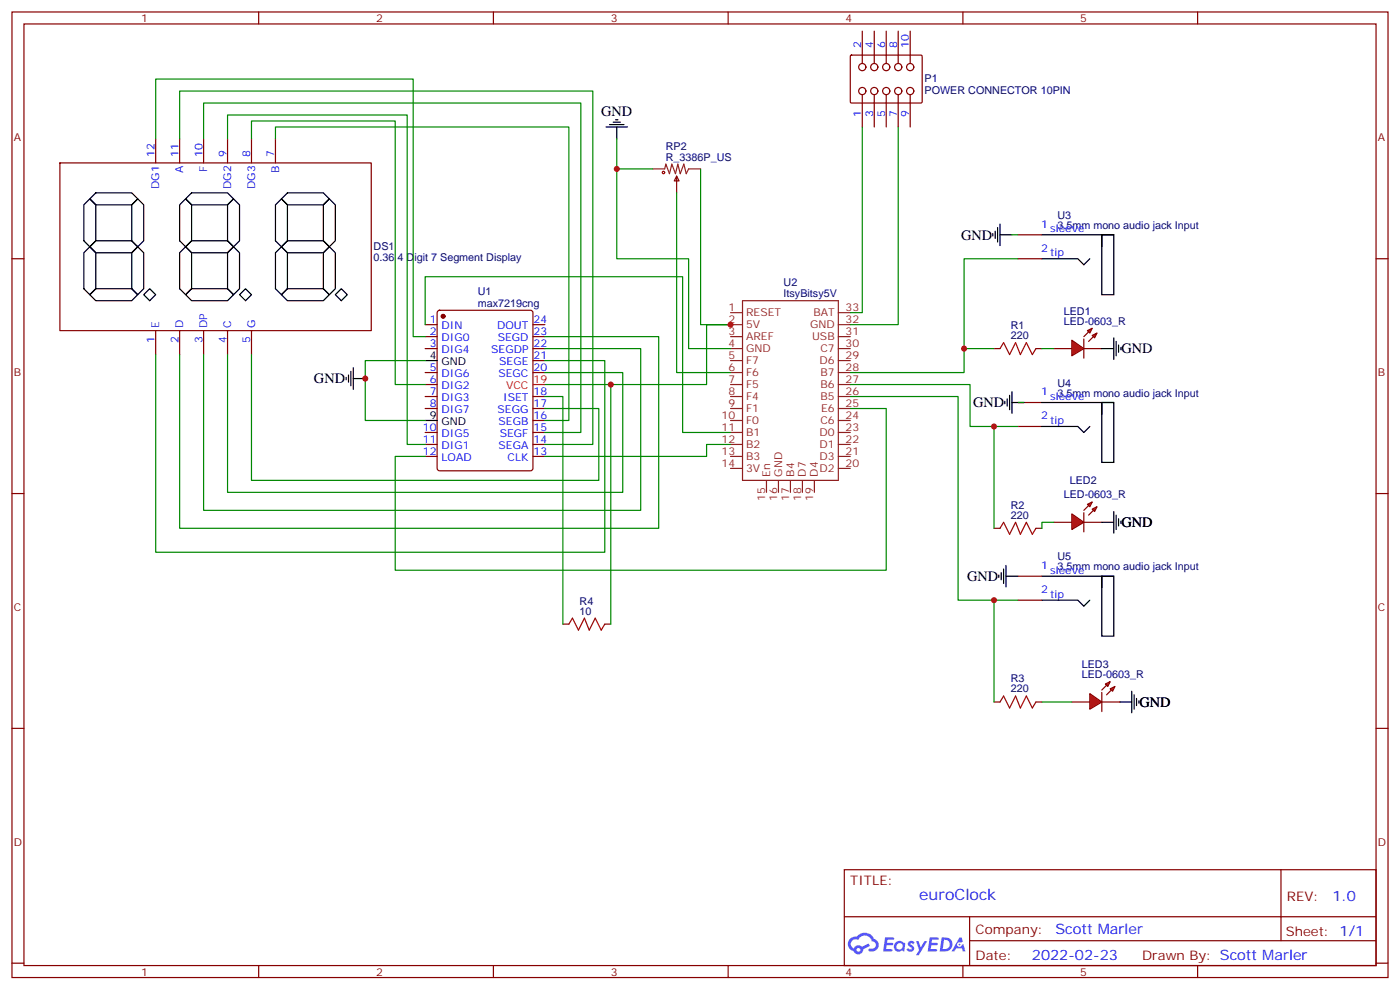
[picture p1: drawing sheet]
<svg xmlns="http://www.w3.org/2000/svg" width="412mm" height="292mm" viewBox="0 0 412 292" stroke-linecap="round" stroke-linejoin="round" font-family="sans-serif">
<g fill="none" stroke="#870000" stroke-width=".35">
<path d="M3.5 3.5h405.4v284.4h-405.4zM7.1 7.1h398.2v277.2h-398.2zM76.2 3.5v3.6M145.3 3.5v3.6M214.5 3.5v3.6M283.6 3.5v3.6M352.8 3.5v3.6M3.5 76.2h3.6M405.3 76.2h3.6M3.5 145.3h3.6M405.3 145.3h3.6M3.5 214.5h3.6"/>
<path d="M405.3 214.5h3.6M248.7 256.1h156.6v28.2h-156.6zM377.3 256.1v20.9M248.7 270h156.5M285.6 277h119.6M285.6 270v14.1M3.5 283.6h3.6M76.2 284.3v3.6M145.3 284.3v3.6M214.5 284.3v3.6M283.6 284.3v3.6M352.8 284.3v3.6"/>
<path d="M405.3 283.6h3.6"/>
</g>
<g fill="#5487ff">
<path d="M267.7 277.3a1.22 1.22 0 0 1 1.7 .3l-.4 .5a.47 .47 0 0 0-.3-.4 .47 .47 0 0 0-.5 .2l.1 .3a1.14 1.14 0 0 1 .8 1.7 1.14 1.14 0 0 1-1.9 0l-.2-.2 .5-.5 .7 .4a.29 .29 0 0 0 .3-.3 .29 .29 0 0 0-.2-.3 1.04 1.04 0 0 1-.6-1.7z"/>
<path d="M260.7 276h2.4l.3 .2-.2 .5-1.8 .1-.1 .8h1.5l.3 .4-.3 .4h-1.6l-.2 1.1h1.7l.2 .3-.2 .3-2.6 .1z"/>
<path d="M273.8 276h2.4l.3 .2-.1 .5-1.8 .1-.2 .8h1.6l.3 .4-.4 .4h-1.6l-.1 1.1h1.7l.2 .3-.2 .3-2.6 .1z"/>
<path d="M282.6 276.1h.7l.3 1.2-.6 .3a.69 .69 0 0 0-1 .3 .69 .69 0 0 0 .4 1 .69 .69 0 0 0 .9-.7l.5-.2 .6 2.2h-.8l-.2-.9h-1.8l-.5 .9h-.8z"/>
<path d="M269.8 277.1h.8l.6 1.8 1.1-1.8h.9l-2.6 4.2h-.8l.9-1.5z"/>
<path d="M277.4 276.1l-.6 4.1h1.3a2.11 2.11 0 0 0 2.5-2.1 2.11 2.11 0 0 0-2.5-2zM278.1 276.8a1.39 1.39 0 0 1 1.7 1.4 1.39 1.39 0 0 1-1.8 1.3h-.3z"/>
<path d="M263.7 277.7a1.54 1.54 0 0 0-.1 2.1 1.54 1.54 0 0 0 2.2 .2l.6 .2 .3-2.3-.2-.2-.4-.1a1.49 1.49 0 0 0-2.4 .1zM264 278.7a.94 .94 0 0 1 1.8 0 .94 .94 0 0 1-1.8 0z"/>
<path d="M250.4 276.4a2.18 2.18 0 0 0 1.1 3.7 1.44 1.44 0 0 0 1.6 1 1.44 1.44 0 0 0 1.2-1.5l2-1-.5-.8-1.9 1a1.47 1.47 0 0 0-2.4 .4 1.39 1.39 0 0 1-.7-1.9 1.39 1.39 0 0 1 2-.5 2.12 2.12 0 0 1 2.2-1.3 2.12 2.12 0 0 1 1.9 1.7 1.14 1.14 0 0 1 1.1 1.4 1.14 1.14 0 0 1-1.7 .8 .43 .43 0 0 0-.5 .3 .43 .43 0 0 0 .4 .5 1.98 1.98 0 0 0 2.5-1.2 1.98 1.98 0 0 0-1.2-2.5 3.1 3.1 0 0 0-5.3-.7l-.9 .1zM252.3 279.7a.55 .55 0 0 1 1.1 0 .55 .55 0 0 1-1.1 0z"/>
<circle cx="282.6" cy="278.1" r=".26"/>
</g>
<circle cx="130.5" cy="93.1" r=".53" fill="#870000" stroke="#870000" stroke-width=".35"/>
<g fill="none" stroke="#870000" stroke-width=".35">
<path d="M17.6 48h91.8v49.4h-91.8zM45.9 40.9v7.1M52.9 40.9v7.1M60 40.9v7.1M67 40.9v7.1M74.1 40.9v7.1M81.1 40.9v7.1M45.9 97.4v7M52.9 97.4v7M60 97.4v7M67 97.4v7M74.1 97.4v7"/>
<path d="M125.2 95.6h3.6M125.2 99.1h3.6M129 91.6l.5-.2h26.8l.6 .4 .1 46.1-.5 .7h-27l-.7-.4v-46.1zM157 95.6h3.5M157 99.1h3.5M125.2 102.7h3.6M125.2 109.7h3.6M125.2 113.2h3.6M125.2 116.8h3.6M157 102.7h3.5M157 109.7h3.5M157 116.8h3.5"/>
<path d="M157 106.2h3.5M292.8 102.7h1.8M305.2 102.7h1.7M125.2 120.3h3.6M125.2 127.4h3.6M125.2 130.9h3.6M125.2 134.4h3.6M157 120.3h3.5M157 127.4h3.5M157 130.9h3.5M157 134.4h3.5M157 123.8h3.5"/>
<path d="M292.8 155.6h1.8M305.2 155.6h1.7M292.8 206.7h1.8M305.2 206.7h1.7"/>
</g>
<g fill="none" stroke="#000" stroke-width=".35">
<path d="M28.2 56.8h10.6l1.8 1.8-1.8 1.7h-10.6l-1.7-1.7zM56.4 56.8h10.6l1.8 1.8-1.8 1.7h-10.6l-1.7-1.7zM84.7 56.8h10.5l1.8 1.8-1.8 1.7h-10.5l-1.8-1.7zM24.7 60.3l1.8-1.7 1.7 1.7v10.6l-1.7 1.8-1.8-1.8zM26.5 72.7l1.7-1.8h10.6l1.8 1.8-1.8 1.7h-10.6zM26.5 72.7l1.7 1.7v10.6l-1.7 1.8-1.8-1.8v-10.6zM38.8 60.3l1.8-1.7 1.7 1.7v10.6l-1.7 1.8-1.8-1.8zM40.6 72.7l1.7 1.7v10.6l-1.7 1.8-1.8-1.8v-10.6zM52.9 60.3l1.8-1.7 1.7 1.7v10.6l-1.7 1.8-1.8-1.8zM54.7 72.7l1.7-1.8h10.6l1.8 1.8-1.8 1.7h-10.6zM54.7 72.7l1.7 1.7v10.6l-1.7 1.8-1.8-1.8v-10.6zM67 60.3l1.8-1.7 1.8 1.7v10.6l-1.8 1.8-1.8-1.8z"/>
<path d="M68.8 72.7l1.8 1.7v10.6l-1.8 1.8-1.8-1.8v-10.6zM81.1 60.3l1.8-1.7 1.8 1.7v10.6l-1.8 1.8-1.8-1.8zM82.9 72.7l1.8 1.7v10.6l-1.8 1.8-1.8-1.8v-10.6zM84.7 70.9h10.5l1.8 1.8-1.8 1.7h-10.5l-1.8-1.7zM95.2 60.3l1.8-1.7 1.8 1.7v10.6l-1.8 1.8-1.8-1.8zM95.2 74.4l1.8-1.7 1.8 1.7v10.6l-1.8 1.8-1.8-1.8zM26.5 86.8l1.7-1.8h10.6l1.8 1.8-1.8 1.7h-10.6zM42.3 86.8l1.8-1.8 1.8 1.8-1.8 1.7zM56.4 85h10.6l1.8 1.8-1.8 1.7h-10.6l-1.7-1.7zM70.6 86.8l1.7-1.8 1.8 1.8-1.8 1.7zM84.7 85h10.5l1.8 1.8-1.8 1.7h-10.5l-1.8-1.7zM98.8 86.8l1.7-1.8 1.8 1.8-1.8 1.7z"/>
<path d="M125.2 106.2h3.6M125.2 123.8h3.6"/>
</g>
<path d="M157 113.2h3.5" fill="none" stroke="#f00" stroke-width=".35"/>
<g fill="none" stroke="#8c2424" stroke-width=".35">
<path d="M215.2 99.1h3.5M215.2 95.6h3.5M215.2 92.1h3.5M218.7 88.5h28.2v53h-28.2zM246.9 99.1h3.6M246.9 95.6h3.6M246.9 92.1h3.6M215.2 106.2h3.5M215.2 109.7h3.5M215.2 113.2h3.5M215.2 116.8h3.5M215.2 102.7h3.5"/>
<path d="M246.9 106.2h3.6M246.9 109.7h3.6M246.9 113.2h3.6M246.9 116.8h3.6M246.9 102.7h3.6M215.2 120.3h3.5M215.2 123.8h3.5M215.2 127.4h3.5M215.2 130.9h3.5M215.2 134.4h3.5M215.2 137.9h3.5M246.9 120.3h3.6"/>
<path d="M246.9 123.8h3.6M246.9 127.4h3.6M246.9 130.9h3.6M246.9 134.4h3.6M246.9 137.9h3.6M225.8 141.5v3.5M229.3 141.5v3.5M232.8 141.5v3.5M236.4 141.5v3.5M239.9 141.5v3.5"/>
</g>
<path d="M125.2 95.6v-14.1h75.9v45.9h14.1M215.2 130.9h-7.1v3.5h-47.6M250.5 120.3h10.6v47.6h-144.7v-33.5h8.8" fill="none" stroke="#008700" stroke-width=".35"/>
<path d="M294.6 102.7l1-1.8 1.8 3.5 1.8-3.5 1.4 3.5 1.7-3.5 1.8 3.5 1.1-1.7M294.6 155.6l1-1.8 1.8 3.5 1.8-3.5 1.4 3.5 1.7-3.5 1.8 3.5 1.1-1.7M294.6 206.7l1-1.7 1.8 3.5 1.8-3.5 1.4 3.5 1.7-3.5 1.8 3.5 1.1-1.8" fill="none" stroke="#a10000" stroke-width=".35"/>
<g fill="#f00" stroke="#870000" stroke-width=".35">
<path d="M315.7 100.2l3.6 2.5-3.6 2.1z"/>
<path d="M319.3 99.8v5.7z"/>
</g>
<g fill="#870000" stroke="#870000" stroke-width=".35">
<path d="M319.3 99.1l1.4-1.4z"/>
<path d="M320.7 100.5l1.4-1.4z"/>
</g>
<g fill="#f00" stroke="#870000" stroke-width=".35">
<path d="M320.3 97.4l1.4-.7-.7 1.4z"/>
<path d="M321.7 98.8l1.4-.7-.7 1.4z"/>
</g>
<path d="M310.4 102.7h5.3M319.3 102.7h5.3" fill="none" stroke="#870000" stroke-width=".35"/>
<g fill="#f00" stroke="#870000" stroke-width=".35">
<path d="M315.7 151.3l3.6 2.5-3.6 2.1z"/>
<path d="M319.3 151v5.6z"/>
</g>
<g fill="#870000" stroke="#870000" stroke-width=".35">
<path d="M319.3 150.3l1.4-1.4z"/>
<path d="M320.7 151.7l1.4-1.4z"/>
</g>
<g fill="#f00" stroke="#870000" stroke-width=".35">
<path d="M320.3 148.5l1.4-.7-.7 1.4z"/>
<path d="M321.7 149.9l1.4-.7-.7 1.4z"/>
</g>
<path d="M310.4 153.8h5.3M319.3 153.8h5.3" fill="none" stroke="#870000" stroke-width=".35"/>
<g fill="#f00" stroke="#870000" stroke-width=".35">
<path d="M321 204.3l3.6 2.4-3.6 2.1z"/>
<path d="M324.6 203.9v5.7z"/>
</g>
<g fill="#870000" stroke="#870000" stroke-width=".35">
<path d="M324.6 203.2l1.4-1.4z"/>
<path d="M326 204.6l1.4-1.4z"/>
</g>
<g fill="#f00" stroke="#870000" stroke-width=".35">
<path d="M325.6 201.4l1.4-.7-.7 1.4z"/>
<path d="M327 202.8l1.4-.7-.7 1.5z"/>
</g>
<path d="M250.5 16.4l.3-.2 20.7 .1 .1 .3v13.6l-.3 .1h-20.7l-.1-.3zM299.9 69.1h7M299.9 76.2h7M299.9 118.5h7M299.9 125.6h7M299.9 169.7h7M299.9 176.7h7M315.7 206.7h5.3M324.6 206.7h5.2" fill="none" stroke="#870000" stroke-width=".35"/>
<g fill="none" stroke="#008700" stroke-width=".35">
<path d="M254 37.4v54.7h-3.5M264.6 37.4v58.2h-14.1M45.9 40.9v-17.6h75.8v75.8h3.5M52.9 40.9v-14.1h121.7v104.1h-14.1M60 40.9v-10.6h111.1v97.1h-10.6M67 40.9v-7h52.9v97h5.3M74.1 40.9v-5.3h42.3v77.6h8.8M81.1 40.9v-3.5h86.5v86.4h-7.1M181.7 40.9v35.3h21.1v26.5h12.4M206.4 49.7v45.9h8.8h-7.1v17.6h-47.6M298.1 69.1h1.8M299.9 76.2h-15.9v33.5h-33.5"/>
<path d="M160.5 99.1h33.5v56.5h-141.1v-51.2M45.9 104.4v58.2h132.3v-56.4h-17.7M67 104.4v40.6h116.4v-35.3h-22.9M74.1 104.4v37.1h102.3v-21.2h-15.9M125.2 106.2h-17.6v17.6h17.6M160.5 102.7h28.2v47.6h-128.7v-45.9M250.5 113.2h35.3v12.4h14.1M250.5 116.8h31.7v59.9h17.7M284 102.7h8.8M299.9 118.5h1.7M306.9 102.7h3.5M292.8 125.6v30"/>
<path d="M310.4 153.8h-3.5v1.8M292.8 176.7v30M306.9 206.7h8.8"/>
</g>
<g fill="none" stroke="#000" stroke-width=".35">
<path d="M178.5 37.4h6.4M179.6 36.7h4.2M180.6 36h2.1M181.3 35.3h.7M181.7 37.4v3.5M292.5 68.8v.7M293.2 68.1v2.1M293.9 67v4.3M294.6 69.1h3.5M294.6 66v6.3M306.9 69.1h21.2M306.9 76.2h10.6l1.8 1.8 1.7-1.8"/>
<path d="M324.6 69.1h3.5v17.7h-3.5zM324.6 69.1v3.6M328.1 99.5v6.3M102 111.1v.7M102.7 110.4v2.1M103.4 109.4v4.2M104.1 111.5h3.5M104.1 108.3v6.4M296 118.2v.7M296.7 117.5v2.1M297.4 116.4v4.3M298.1 118.5h3.5"/>
<path d="M298.1 115.4v6.3M306.9 118.5h21.2M324.6 118.5h3.5v17.7h-3.5zM324.6 118.5v3.6M324.6 102.7h3.5M328.8 100.5v4.3M329.5 101.6v2.1M330.2 102.3v.7M306.9 125.6h10.6l1.8 1.8 1.7-1.8M324.6 153.8h3.5M328.1 150.6v6.4M328.8 151.7v4.2"/>
<path d="M329.5 152.8v2.1M330.2 153.5v.7M294.2 169.3v.7M294.9 168.6v2.1M295.6 167.6v4.2M296.3 169.7h3.6M296.3 166.5v6.4M306.9 169.7h21.2M306.9 176.7h10.6l1.8 1.8 1.7-1.8M324.6 169.7h3.5v17.6h-3.5zM324.6 169.7v3.5M329.8 206.7h3.6"/>
<path d="M333.4 203.6v6.3M334.1 204.6v4.2M334.8 205.7v2.1M335.5 206.4v.7"/>
</g>
<g fill="#fff" stroke="#870000" stroke-width=".35">
<circle cx="257.5" cy="26.8" r="1.06"/>
<circle cx="261.1" cy="19.8" r="1.06"/>
<circle cx="261.1" cy="26.8" r="1.06"/>
<circle cx="257.5" cy="19.8" r="1.06"/>
<circle cx="254" cy="26.8" r="1.06"/>
<circle cx="254" cy="19.8" r="1.06"/>
<circle cx="264.6" cy="26.8" r="1.06"/>
<circle cx="268.1" cy="19.8" r="1.06"/>
<circle cx="268.1" cy="26.8" r="1.06"/>
<circle cx="264.6" cy="19.8" r="1.06"/>
</g>
<g fill="none" stroke="#870000" stroke-width=".35">
<path d="M254 9.2v9.5M257.5 9.2v9.5M261.1 9.2v9.5M264.6 9.2v9.5M268.1 9.2v9.5M254 27.9v9.5M257.5 27.9v9.5M261.1 27.9v9.5M264.6 27.9v9.5M268.1 27.9v9.5M199.3 51.9l.7 1.4h-1.4zM199.3 51.9v4.9"/>
<path d="M165.8 183.8h1.8M178.2 183.8h1.7"/>
</g>
<g fill="none" stroke="#a10000" stroke-width=".35">
<path d="M167.6 183.8l1-1.8 1.8 3.6 1.8-3.6 1.4 3.6 1.7-3.6 1.8 3.6 1.1-1.8"/>
<circle cx="195.4" cy="50.8" r=".35"/>
</g>
<path d="M192.3 49.7h3.5l.3-1.4 1.1 2.9 .7-2.9 1.1 2.9 .7-2.9 .7 2.9 1-2.9 .7 2.9 .7-1.5h3.6" fill="none" stroke="#8c2424" stroke-width=".35"/>
<path d="M181.7 49.7h10.6M199.3 56.8v52.9h15.9M160.5 116.8h5.3v67M179.9 113.2v70.6" fill="none" stroke="#008700" stroke-width=".35"/>
<g fill="#c00">
<circle cx="284" cy="102.7" r=".88"/>
<circle cx="292.8" cy="125.6" r=".88"/>
<circle cx="292.8" cy="176.7" r=".88"/>
<circle cx="107.6" cy="111.5" r=".88"/>
<circle cx="215.2" cy="95.6" r=".88"/>
<circle cx="181.7" cy="49.7" r=".88"/>
<circle cx="179.9" cy="113.2" r=".88"/>
</g>
<text font-size="4.6" fill="#00f" x="270.8" y="265.1">euroClock</text>
<g font-size="4.2">
<text x="177" y="34">GND</text>
<text x="283.1" y="70.5">GND</text>
<text x="330.4" y="104.1">GND</text>
<text x="92.5" y="112.9">GND</text>
<text x="286.6" y="119.9">GND</text>
<text x="330.4" y="155.2">GND</text>
<text x="284.9" y="171.1">GND</text>
<text x="335.7" y="208.1">GND</text>
</g>
<g font-size="4.2" fill="#00f">
<text x="392.5" y="265.4">1.0</text>
<text x="310.9" y="274.9">Scott Marler</text>
<text x="304" y="282.7">2022-02-23</text>
</g>
<g font-size="3.9" fill="#800">
<text x="250.5" y="260.7">TITLE:</text>
<text x="379.1" y="265.4">REV:</text>
<text x="287.4" y="274.9">Company:</text>
<text x="378.7" y="275.5">Sheet: 1/1</text>
<text x="287.4" y="282.6">Date:</text>
<text x="336.4" y="282.7">Drawn By: Scott Marler</text>
</g>
<g font-size="3.2" fill="#800">
<text x="41.6" y="6.5">1</text>
<text x="110.8" y="6.5">2</text>
<text x="179.9" y="6.5">3</text>
<text x="249.1" y="6.5">4</text>
<text x="318.2" y="6.5">5</text>
<text x="4.1" y="41.6">A</text>
<text x="405.9" y="41.6">A</text>
<text x="4.1" y="110.8">B</text>
<text x="405.9" y="110.8">B</text>
<text x="4.1" y="179.9">C</text>
<text x="405.9" y="179.9">C</text>
<text x="4.1" y="249.1">D</text>
<text x="405.9" y="249.1">D</text>
<text x="41.6" y="287.3">1</text>
<text x="110.8" y="287.3">2</text>
<text x="179.9" y="287.3">3</text>
<text x="249.1" y="287.3">4</text>
<text x="318.2" y="287.3">5</text>
</g>
<g font-size="3.2" fill="#00f">
<text x="253.6" y="14.1" transform="rotate(-90 253.6 14.1)">2</text>
<text x="257.2" y="14.1" transform="rotate(-90 257.2 14.1)">4</text>
<text x="260.7" y="14.1" transform="rotate(-90 260.7 14.1)">6</text>
<text x="264.2" y="14.1" transform="rotate(-90 264.2 14.1)">8</text>
<text x="267.8" y="14.1" transform="rotate(-90 267.8 14.1)">10</text>
<text x="253.6" y="34.5" transform="rotate(-90 253.6 34.5)">1</text>
<text x="257.2" y="34.5" transform="rotate(-90 257.2 34.5)">3</text>
<text x="260.7" y="34.5" transform="rotate(-90 260.7 34.5)">5</text>
<text x="264.2" y="34.5" transform="rotate(-90 264.2 34.5)">7</text>
<text x="267.8" y="34.5" transform="rotate(-90 267.8 34.5)">9</text>
<text x="45.5" y="46.2" transform="rotate(-90 45.5 46.2)">12</text>
<text x="52.6" y="46.2" transform="rotate(-90 52.6 46.2)">11</text>
<text x="59.6" y="46.2" transform="rotate(-90 59.6 46.2)">10</text>
<text x="66.7" y="46.2" transform="rotate(-90 66.7 46.2)">9</text>
<text x="73.7" y="46.2" transform="rotate(-90 73.7 46.2)">8</text>
<text x="80.8" y="46.2" transform="rotate(-90 80.8 46.2)">7</text>
<text x="54" y="50.9" transform="rotate(-90 54 50.9)">A</text>
<text x="61" y="50.5" transform="rotate(-90 61 50.5)">F</text>
<text x="82.2" y="50.9" transform="rotate(-90 82.2 50.9)">B</text>
<text x="46.9" y="55.6" transform="rotate(-90 46.9 55.6)">DG1</text>
<text x="68.1" y="55.6" transform="rotate(-90 68.1 55.6)">DG2</text>
<text x="75.1" y="55.6" transform="rotate(-90 75.1 55.6)">DG3</text>
<text x="306.7" y="67">1</text>
<text x="309.4" y="68.4">sleeve</text>
<text x="306.7" y="74.1">2</text>
<text x="309.4" y="75.5">tip</text>
<text x="126.6" y="95.2">1</text>
<text x="157.2" y="95.2">24</text>
<text x="45.5" y="101.1" transform="rotate(-90 45.5 101.1)">1</text>
<text x="46.9" y="96.7" transform="rotate(-90 46.9 96.7)">E</text>
<text x="52.6" y="101.1" transform="rotate(-90 52.6 101.1)">2</text>
<text x="54" y="96.7" transform="rotate(-90 54 96.7)">D</text>
<text x="59.6" y="101.1" transform="rotate(-90 59.6 101.1)">3</text>
<text x="61" y="96.7" transform="rotate(-90 61 96.7)">DP</text>
<text x="66.7" y="101.1" transform="rotate(-90 66.7 101.1)">4</text>
<text x="68.1" y="96.7" transform="rotate(-90 68.1 96.7)">C</text>
<text x="73.7" y="101.1" transform="rotate(-90 73.7 101.1)">5</text>
<text x="75.1" y="96.7" transform="rotate(-90 75.1 96.7)">G</text>
<text x="126.6" y="98.8">2</text>
<text x="130.1" y="97">DIN</text>
<text x="130.1" y="100.5">DIG0</text>
<text x="146.5" y="97">DOUT</text>
<text x="146.6" y="100.5">SEGD</text>
<text x="157.2" y="98.8">23</text>
<text x="126.6" y="102.3">3</text>
<text x="130.1" y="104.1">DIG4</text>
<text x="144.7" y="104.1">SEGDP</text>
<text x="147" y="107.6">SEGE</text>
<text x="157.2" y="105.8">21</text>
<text x="157.2" y="102.3">22</text>
<text x="126.6" y="109.4">5</text>
<text x="126.6" y="112.9">6</text>
<text x="130.1" y="111.1">DIG6</text>
<text x="146.8" y="111.1">SEGC</text>
<text x="157.2" y="109.4">20</text>
<text x="126.6" y="116.4">7</text>
<text x="126.6" y="119.9">8</text>
<text x="130.1" y="114.7">DIG2</text>
<text x="130.1" y="118.2">DIG3</text>
<text x="148.2" y="118.2">ISET</text>
<text x="157.2" y="119.9">17</text>
<text x="157.2" y="116.4">18</text>
<text x="306.7" y="116.4">1</text>
<text x="309.4" y="117.8">sleeve</text>
<text x="130.1" y="121.7">DIG7</text>
<text x="146.6" y="121.7">SEGG</text>
<text x="146.9" y="125.2">SEGB</text>
<text x="157.2" y="123.5">16</text>
<text x="306.7" y="123.5">2</text>
<text x="309.4" y="124.9">tip</text>
<text x="124.6" y="127">10</text>
<text x="124.6" y="130.5">11</text>
<text x="130.1" y="128.8">DIG5</text>
<text x="147.2" y="128.8">SEGF</text>
<text x="157.2" y="130.5">14</text>
<text x="157.2" y="127">15</text>
<text x="124.6" y="134.1">12</text>
<text x="130.1" y="132.3">DIG1</text>
<text x="130.1" y="135.8">LOAD</text>
<text x="146.9" y="132.3">SEGA</text>
<text x="149.5" y="135.8">CLK</text>
<text x="157.2" y="134.1">13</text>
<text x="306.7" y="167.6">1</text>
<text x="309.4" y="169">sleeve</text>
<text x="306.7" y="174.6">2</text>
<text x="309.4" y="176">tip</text>
</g>
<g font-size="3.2" fill="#000080">
<text x="272.3" y="27.6">POWER CONNECTOR 10PIN</text>
<text x="272.3" y="24.2">P1</text>
<text x="196.1" y="47.3">R_3386P_US</text>
<text x="196.1" y="44.1">RP2</text>
<text x="311.5" y="64.4">U3</text>
<text x="311.5" y="67.4">3.5mm mono audio jack Input</text>
<text x="110.1" y="77">0.36 4 Digit 7 Segment Display</text>
<text x="110.1" y="73.6">DS1</text>
<text x="140.8" y="86.9">U1</text>
<text x="230.8" y="87.5">ItsyBitsy5V</text>
<text x="230.8" y="84.1">U2</text>
<text x="140.8" y="90.3">max7219cng</text>
<text x="313.4" y="95.6">LED-0603_R</text>
<text x="313.4" y="92.7">LED1</text>
<text x="297.7" y="99.8">220</text>
<text x="297.7" y="96.9">R1</text>
<text x="311.5" y="113.8">U4</text>
<text x="311.5" y="116.8">3.5mm mono audio jack Input</text>
<text x="315.1" y="142.6">LED2</text>
<text x="297.7" y="149.8">R2</text>
<text x="313.4" y="146.8">LED-0603_R</text>
<text x="297.7" y="152.8">220</text>
<text x="311.5" y="167.9">3.5mm mono audio jack Input</text>
<text x="311.5" y="165">U5</text>
<text x="170.7" y="178">R4</text>
<text x="170.7" y="181">10</text>
<text x="318.6" y="196.7">LED3</text>
<text x="297.7" y="203.9">220</text>
<text x="297.7" y="201">R3</text>
<text x="318.6" y="199.7">LED-0603_R</text>
</g>
<g font-size="3.2" fill="#8d2323">
<text x="214.6" y="95.2">2</text>
<text x="214.6" y="91.7">1</text>
<text x="219.8" y="93.1">RESET</text>
<text x="239.6" y="93.1">BAT</text>
<text x="249.1" y="91.7">33</text>
<text x="249.1" y="95.2">32</text>
<text x="214.6" y="98.8">3</text>
<text x="219.8" y="100.2">AREF</text>
<text x="219.8" y="96.7">5V</text>
<text x="238.6" y="96.7">GND</text>
<text x="239.2" y="100.2">USB</text>
<text x="249.1" y="98.8">31</text>
<text x="214.6" y="105.8">5</text>
<text x="214.6" y="102.3">4</text>
<text x="219.8" y="107.2">F7</text>
<text x="219.8" y="103.7">GND</text>
<text x="241.4" y="107.2">D6</text>
<text x="241.7" y="103.7">C7</text>
<text x="249.1" y="105.8">29</text>
<text x="249.1" y="102.3">30</text>
<text x="214.6" y="109.4">6</text>
<text x="214.6" y="112.9">7</text>
<text x="219.8" y="110.8">F6</text>
<text x="241.7" y="110.8">B7</text>
<text x="249.1" y="109.4">28</text>
<text x="249.1" y="112.9">27</text>
<text x="214.6" y="116.4">8</text>
<text x="214.6" y="119.9">9</text>
<text x="219.8" y="114.3">F5</text>
<text x="219.8" y="117.8">F4</text>
<text x="241.7" y="114.3">B6</text>
<text x="241.7" y="117.8">B5</text>
<text x="249.1" y="119.9">25</text>
<text x="249.1" y="116.4">26</text>
<text x="212.6" y="123.5">10</text>
<text x="219.8" y="121.4">F1</text>
<text x="219.8" y="124.9">F0</text>
<text x="241.7" y="124.9">C6</text>
<text x="241.9" y="121.4">E6</text>
<text x="249.1" y="123.5">24</text>
<text x="212.6" y="127">11</text>
<text x="212.6" y="130.5">12</text>
<text x="219.8" y="128.4">B1</text>
<text x="219.8" y="131.9">B2</text>
<text x="241.4" y="128.4">D0</text>
<text x="241.4" y="131.9">D1</text>
<text x="249.1" y="127">23</text>
<text x="249.1" y="130.5">22</text>
<text x="212.6" y="134.1">13</text>
<text x="212.6" y="137.6">14</text>
<text x="219.8" y="135.5">B3</text>
<text x="241.4" y="135.5">D3</text>
<text x="249.1" y="137.6">20</text>
<text x="249.1" y="134.1">21</text>
<text x="219.8" y="139">3V</text>
<text x="226.8" y="140.4" transform="rotate(-90 226.8 140.4)">En</text>
<text x="230.4" y="140.4" transform="rotate(-90 230.4 140.4)">GND</text>
<text x="233.9" y="140.4" transform="rotate(-90 233.9 140.4)">B4</text>
<text x="237.4" y="140.4" transform="rotate(-90 237.4 140.4)">D7</text>
<text x="240.9" y="140.4" transform="rotate(-90 240.9 140.4)">D4</text>
<text x="241.4" y="139">D2</text>
<text x="225.4" y="147.6" transform="rotate(-90 225.4 147.6)">15</text>
<text x="229" y="147.6" transform="rotate(-90 229 147.6)">16</text>
<text x="232.5" y="147.6" transform="rotate(-90 232.5 147.6)">17</text>
<text x="236" y="147.6" transform="rotate(-90 236 147.6)">18</text>
<text x="239.5" y="147.6" transform="rotate(-90 239.5 147.6)">19</text>
</g>
<g font-size="3.2">
<text x="126.6" y="105.8">4</text>
<text x="130.1" y="107.6">GND</text>
<text x="126.6" y="123.5">9</text>
<text x="130.1" y="125.2">GND</text>
</g>
<g font-size="3.2" fill="#f00">
<text x="157.2" y="112.9">19</text>
<text x="149.1" y="114.7">VCC</text>
</g>
</svg>
